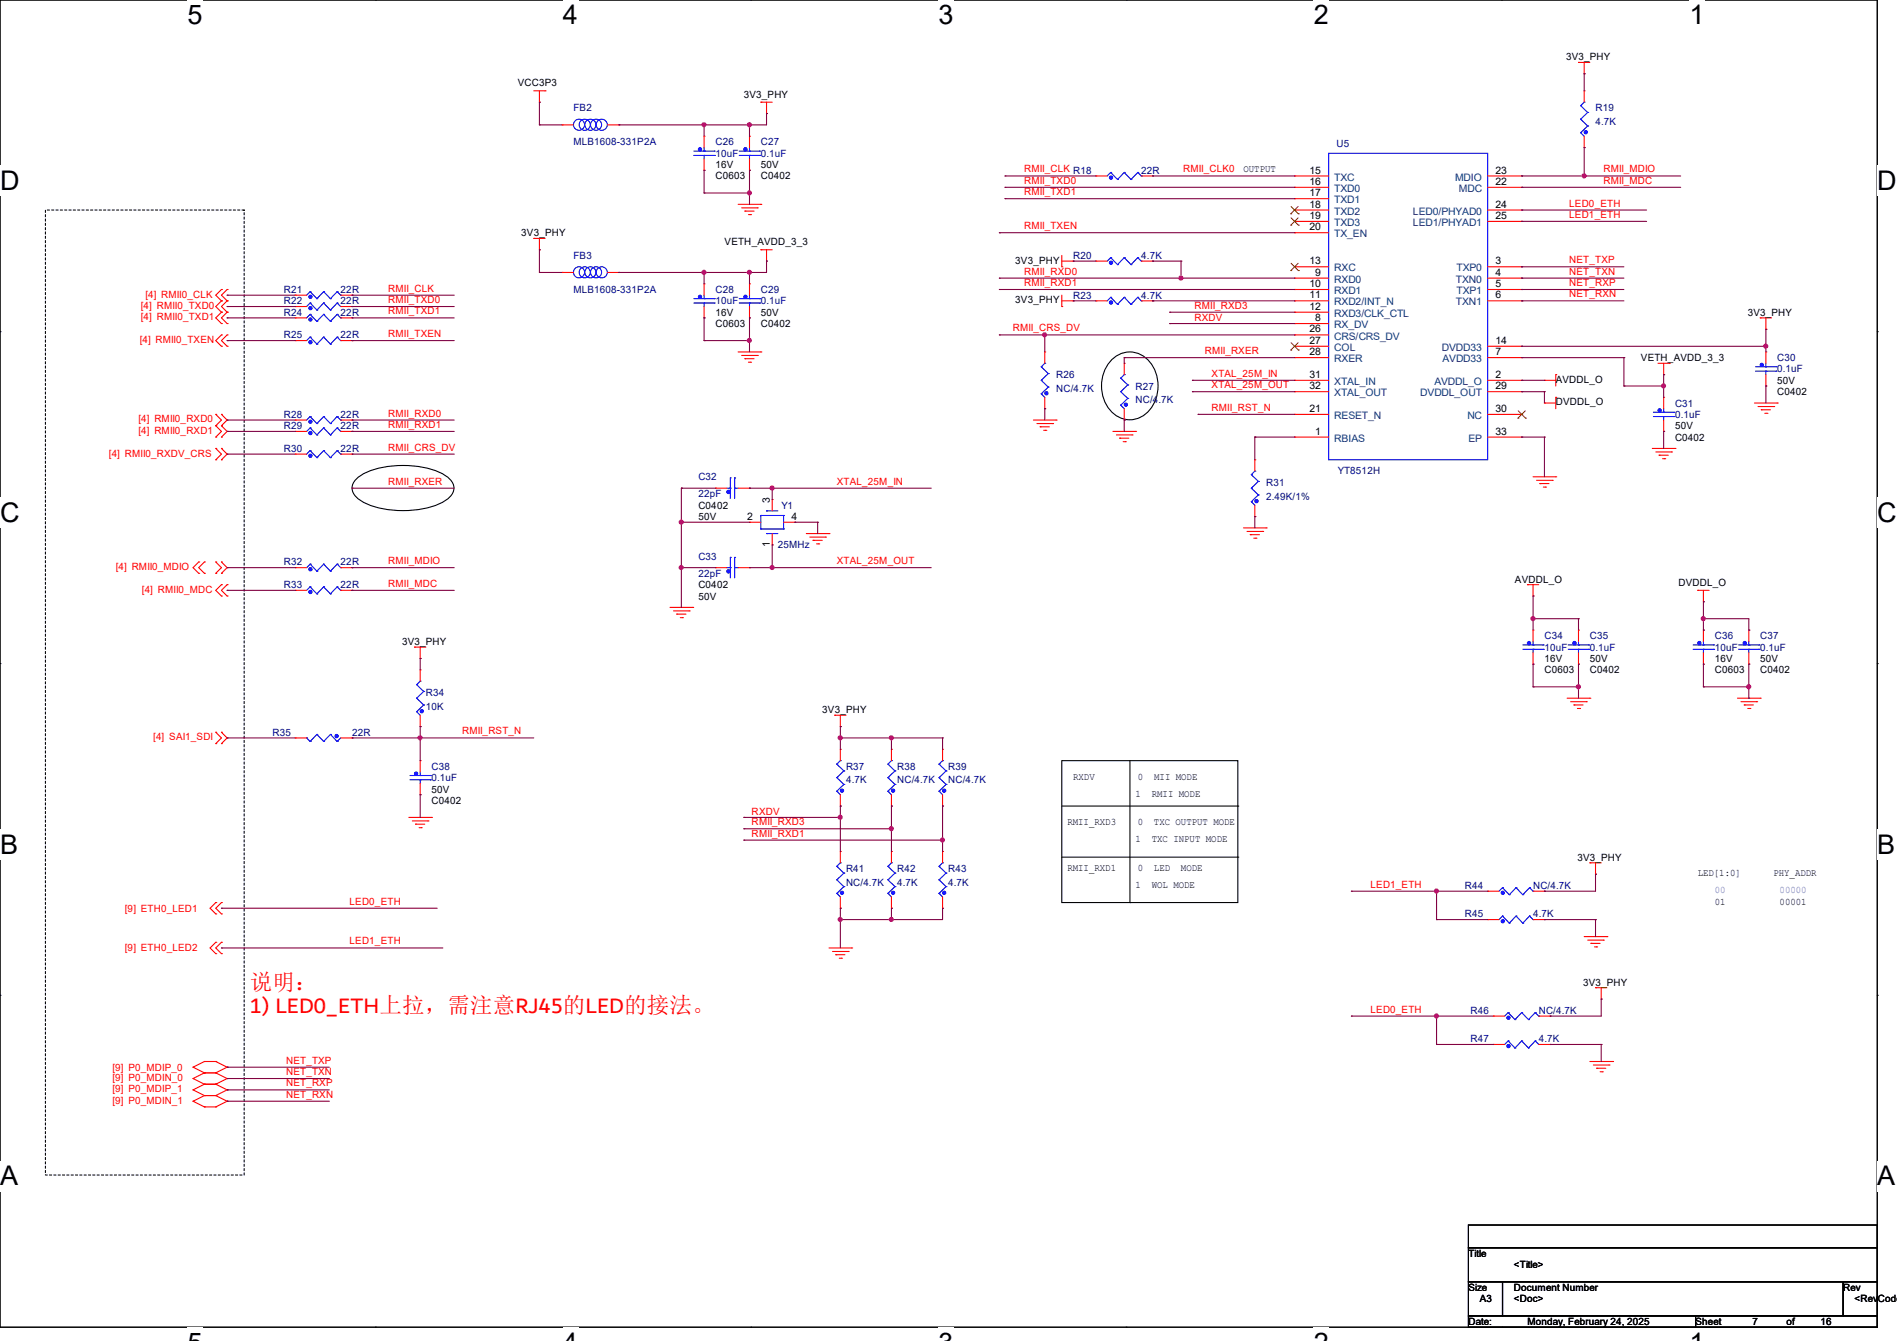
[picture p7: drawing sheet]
<svg xmlns="http://www.w3.org/2000/svg" width="297mm" height="210mm" viewBox="0 0 297 210" stroke-linecap="round" stroke-linejoin="round" font-family="sans-serif">
<path d="M0 0h293.9v207.9h-293.9z" fill="none" stroke="#000" stroke-width=".17"/>
<g fill="#fff">
<path d="M29.4 0h2.3v4.7h-2.3z"/>
<path d="M29.4 207.9h2.3v2.1h-2.3z"/>
</g>
<path d="M58.8 0h.1M58.8 207.9h.1" fill="none" stroke="#000" stroke-width=".17"/>
<g fill="#fff">
<path d="M88.1 0h2.4v4.7h-2.4z"/>
<path d="M88.1 207.9h2.4v2.1h-2.4z"/>
</g>
<path d="M117.6 0h.1M117.6 207.9h.1" fill="none" stroke="#000" stroke-width=".17"/>
<g fill="#fff">
<path d="M146.9 0h2.4v4.7h-2.4z"/>
<path d="M146.9 207.9h2.4v2.1h-2.4z"/>
</g>
<path d="M176.3 0h.1M176.3 207.9h.1" fill="none" stroke="#000" stroke-width=".17"/>
<g fill="#fff">
<path d="M205.7 0h2.4v4.7h-2.4z"/>
<path d="M205.7 207.9h2.4v2.1h-2.4z"/>
</g>
<path d="M235.1 0h.1M235.1 207.9h.1" fill="none" stroke="#000" stroke-width=".17"/>
<g fill="#fff">
<path d="M264.5 0h2.4v4.7h-2.4z"/>
<path d="M264.5 207.9h2.4v2.1h-2.4z"/>
<path d="M0 26h3v4.7h-3z"/>
<path d="M293.9 26h3.1v4.7h-3.1z"/>
<path d="M0 77.9h3v4.7h-3z"/>
<path d="M293.9 77.9h3.1v4.7h-3.1z"/>
</g>
<path d="M0 51.9h.1M293.9 51.9h.1" fill="none" stroke="#000" stroke-width=".17"/>
<g fill="#fff">
<path d="M0 129.9h2.8v4.7h-2.8z"/>
<path d="M293.9 129.9h2.9v4.7h-2.9z"/>
</g>
<path d="M0 103.9h.1M293.9 103.9h.1" fill="none" stroke="#000" stroke-width=".17"/>
<g fill="#fff">
<path d="M0 181.8h2.8v4.8h-2.8z"/>
<path d="M293.8 181.8h3v4.8h-3z"/>
</g>
<g fill="none" stroke="#000" stroke-width=".17">
<path d="M174 56.4a4 4 0 0 1 6.7 1.4 5.8 5.8 0 0 1-2.3 7.6 4.1 4.1 0 0 1-5.3-2.3 6.1 6.1 0 0 1 .9-6.7zM56 74.8a12.6 12.6 0 0 1 8.4-1.9 10.5 10.5 0 0 1 5.8 1.9 1.93 1.93 0 0 1 0 3.3 12.6 12.6 0 0 1-8.4 1.8 10.5 10.5 0 0 1-5.8-1.8 1.93 1.93 0 0 1 0-3.3zM166.2 119.1h27.6v22.3h-27.6zM176.9 119.1v22.3M166.2 126.2h27.6M166.2 134.2h27.6M193.8 126.2h.1M193.8 134.2h.1M0 155.9h.1M176.9 141.4h.1M293.9 155.9h.1M229.9 191.9h64v3.5h-64z"/>
<path d="M229.9 195.4h64v5.3h-64zM229.9 200.7h5.3v5.4h-5.3zM229.9 206.1h35.6v1.8h-35.6zM235.2 200.7h53.4v5.4h-53.4zM265.5 206.1h28.4v1.8h-28.4zM288.6 200.7h5.3v5.4h-5.3z"/>
</g>
<path d="M7.1 32.9h31.1v151.1h-31.1z" fill="none" stroke="#000" stroke-width=".17" stroke-dasharray=".3 .3"/>
<g fill="none" stroke="#f00" stroke-width=".17">
<path d="M83.6 14.2h1.7M84.5 16h.1M84.5 14.2v1.8M85.3 14.2h.1M88 19.6h.1M88 19.6h1.8M95.1 19.6h1.8M96.9 19.6h.1M119.1 16h.1M119.1 16h1.8M120 17.8h.1M120 16v1.8"/>
<path d="M247.1 9.8h.1M247.1 9.8h1.8M248 11.6h.1M248 14.2h.1M248 9.8v1.8M248 14.2v1.8M83.6 37.3h.1M83.6 37.3h1.7M84.5 39.1h.1M84.5 37.3v1.8M110.2 21.3h.1M110.2 26.7h.1"/>
<path d="M110.2 21.3v1.8M110.2 24.9v1.8M115.6 32h3.5M116.1 32.6h2.5M116.6 33.1h.1M116.6 33.1h1.5M117.2 33.6h.3M117.3 21.3h.1M117.3 26.7h.1M117.3 21.3v1.8M117.3 24.9v1.8M117.5 33.6h.1"/>
<path d="M118.6 32.6h.1M119.1 39.1h.1M119.1 32h.1M119.1 39.1h1.8M120 39.1v1.8M171.6 27.6h.1M171.6 27.6h1.8M178.7 27.6h1.8M180.5 27.6h.1M202.7 27.6h.1M202.7 29.3h.1M202.7 31.1h.1"/>
<path d="M202.7 32.9h.1M202.7 34.7h.1M202.7 36.4h.1M202.7 27.6h5.3M202.7 29.3h5.3M202.7 31.1h5.3M202.7 32.9h5.3M202.7 34.7h5.3M202.7 36.4h5.3M232.9 27.6h5.4M232.9 29.3h5.4M232.9 32.9h5.4"/>
<path d="M232.9 34.7h5.4M238.3 27.6h.1M238.3 29.3h.1M238.3 32.9h.1M238.3 34.7h.1M248 23.1h.1M248 21.3v1.8M34.7 45.3h.1M34.7 47.1h.1M34.7 48.9h.1M34.7 50.7h.1M34.7 52.5h.1"/>
<path d="M34.7 54.2h.1M34.7 45.3l-.9 .9 .9 .9M34.7 47.1l-.9 .9 .9 .9M34.7 48.9l-.9 .9 .9 .9M34.7 52.5l-.9 .8 .9 .9M35.6 45.3h.1M35.6 47.1h.1M35.6 48.9h.1M35.6 50.7h.1M35.6 52.5h.1M35.6 54.2h.1M35.6 45.3l-.9 .9 .9 .9"/>
<path d="M35.6 47.1l-.9 .9 .9 .9M35.6 48.9l-.9 .9 .9 .9M35.6 52.5l-.9 .8 .9 .9M46.2 53.3h.1M46.2 46.2h.1M46.2 48h.1M46.2 49.8h.1M46.2 49.8h1.8M46.2 53.3h1.8M46.2 46.2h1.8M46.2 48h1.8M53.3 49.8h1.8"/>
<path d="M53.3 53.3h1.8M53.3 46.2h1.8M53.3 48h1.8M55.1 53.3h.1M55.1 46.2h.1M55.1 48h.1M55.1 49.8h.1M88 42.7h.1M88 42.7h1.8M95.1 42.7h1.8M96.9 42.7h.1M110.2 44.4h.1"/>
<path d="M110.2 49.8h.1M110.2 44.4v1.8M110.2 48v1.8M115.6 55.1h3.5M116.1 55.7h2.5M116.6 56.2h.1M116.6 56.2h1.5M117.2 56.7h.3M117.3 44.4h.1M117.3 49.8h.1M117.3 44.4v1.8M117.3 48v1.8"/>
<path d="M117.5 56.7h.1M118.6 55.7h.1M119.1 55.1h.1M120 40.9h.1M163.6 55.1h.1M163.6 55.1v1.8M166.2 41.8h.1M166.2 48h.1M166.2 40.9h1.8M166.2 40v1.8M166.2 46.2v1.8M166.2 47.1h1.8"/>
<path d="M168 40.9h.1M168 47.1h.1M171.6 47.1h.1M171.6 40.9h.1M171.6 40.9h1.8M171.6 47.1h1.8M176 56.9h.1M176 56.9v1.8M178.7 40.9h1.8M178.7 47.1h1.8M180.5 47.1h.1M180.5 40.9h.1"/>
<path d="M202.7 41.8h.1M202.7 43.6h.1M202.7 45.3h.1M202.7 47.1h.1M202.7 48.9h.1M202.7 50.7h.1M202.7 52.5h.1M202.7 54.2h.1M202.7 56h.1M202.7 59.6h.1M202.7 59.6h5.3M202.7 47.1h5.3"/>
<path d="M202.7 41.8h5.3M202.7 43.6h5.3M202.7 45.3h5.3M202.7 48.9h5.3M202.7 50.7h5.3M202.7 52.5h5.3M202.7 54.2h5.3M202.7 56h5.3M232.9 59.6h5.4M232.9 47.1h5.4M232.9 41.8h5.4M232.9 43.6h5.4"/>
<path d="M232.9 45.3h5.4M232.9 54.2h5.4M232.9 56h5.4M238.3 41.8h.1M238.3 43.6h.1M238.3 45.3h.1M238.3 47.1h.1M238.3 54.2h.1M238.3 56h.1M238.3 59.6h.1M241.8 59.6h.1M241.8 59.6h1.8"/>
<path d="M243.6 58.7h.1M243.6 58.7v1.8M259.6 56.9h1.8M260.5 58.7h.1M260.5 56.9v1.8M261.4 56.9h.1M275.6 49.8h.1M275.6 49.8h1.8M276.5 51.6h.1M276.5 55.1h.1M276.5 49.8v1.8M276.5 55.1v1.8"/>
<path d="M276.5 58.7v1.8M33.8 64.9h.1M33.8 66.7h.1M33.8 68.5h.1M33.8 70.2h.1M33.8 72h.1M33.8 64.9l.9 .9-.9 .9M33.8 66.7l.9 .9-.9 .9M33.8 70.2l.9 .9-.9 .9M34.7 66.7h.1M34.7 64.9h.1M34.7 68.5h.1"/>
<path d="M34.7 72h.1M34.7 70.2h.1M34.7 64.9l.9 .9-.9 .9M34.7 66.7l.9 .9-.9 .9M34.7 70.2l.9 .9-.9 .9M46.2 65.8h.1M46.2 67.6h.1M46.2 71.1h.1M46.2 65.8h1.8M46.2 67.6h1.8M46.2 71.1h1.8M53.3 65.8h1.8"/>
<path d="M53.3 67.6h1.8M53.3 71.1h1.8M55.1 65.8h.1M55.1 67.6h.1M55.1 71.1h.1M112 76.5h.1M112 76.5h1.8M115.6 76.5h1.7M117.3 76.5h.1M120.9 78.2h.1M120.9 78.2v1.8M161.8 65.8h3.6"/>
<path d="M162.3 66.3h2.5M162.9 66.8h.1M162.9 66.8h1.4M163.4 67.4h.3M163.6 64h.1M163.6 62.2v1.8M163.7 67.4h.1M164.8 66.3h.1M165.4 65.8h.1M174.2 67.6h3.6M174.8 68.1h2.4M175.3 68.6h.1"/>
<path d="M175.3 68.6h1.4M175.9 69.2h.3M176 65.8h.1M176 64v1.8M176.2 69.2h.1M177.2 68.1h.1M177.8 67.6h.1M196.5 72h.1M196.5 72v1.8M196.5 79.1v1.8M202.7 61.3h.1M202.7 64.9h.1"/>
<path d="M202.7 68.5h.1M202.7 61.3h5.3M202.7 64.9h5.3M202.7 68.5h5.3M232.9 61.3h5.4M232.9 64.9h5.4M232.9 68.5h5.4M238.3 61.3h.1M238.3 64.9h.1M238.3 68.5h.1M240 74.7h3.6M240.6 75.2h2.4"/>
<path d="M241.1 75.7h.1M241.1 75.7h1.4M241.6 76.3h.4M241.8 63.1h.1M241.8 63.1h1.8M242 76.3h.1M243 75.2h.1M243.6 74.7h.1M243.6 62.2h.1M243.6 62.2v1.8M258.7 70.2h3.6M259.2 70.8h2.5"/>
<path d="M259.8 71.3h.1M259.8 71.3h1.4M260.3 71.8h.3M260.5 62.2h.1M260.5 67.6h.1M260.5 62.2v1.8M260.5 65.8v1.8M260.6 71.8h.1M261.7 70.8h.1M262.3 70.2h.1M274.7 63.1h3.6M275.3 63.7h2.4"/>
<path d="M275.8 64.2h.1M275.8 64.2h1.4M276.3 64.7h.3M276.5 60.5h.1M276.6 64.7h.1M277.7 63.7h.1M278.3 63.1h.1M31.1 88h.1M31.1 89.8h.1M31.1 88l-.9 .9 .9 .9M32 88h.1M32 89.8h.1"/>
<path d="M32 88l-.9 .9 .9 .9M33.8 88h.1M33.8 89.8h.1M33.8 88l.9 .9-.9 .9M34.7 91.6h.1M34.7 93.3h.1M34.7 89.8h.1M34.7 88h.1M34.7 91.6l-.9 .9 .9 .8M34.7 88l.9 .9-.9 .9M35.6 91.6h.1M35.6 93.3h.1"/>
<path d="M35.6 91.6l-.9 .9 .9 .8M46.2 88.9h.1M46.2 92.5h.1M46.2 92.5h1.8M46.2 88.9h1.8M53.3 92.5h1.8M53.3 88.9h1.8M55.1 88.9h.1M55.1 92.5h.1M104.9 95.1h3.6M105.5 95.7h2.4M106 96.2h.1"/>
<path d="M106 96.2h1.4M106.5 96.7h.3M106.8 96.7h.1M107.9 95.7h.1M108.5 95.1h.1M112 88.9h.1M112 88.9h1.8M115.6 88.9h1.7M117.3 81.8h.1M117.3 88.9h.1M117.3 81.8h1.8M120.9 85.3h.1"/>
<path d="M120.9 83.6v1.7M122.7 81.8h1.8M124.5 81.8h.1M126.2 83.6h3.6M126.8 84.1h2.4M127.3 84.6h.1M127.3 84.6h1.4M127.8 85.2h.4M128.2 85.2h.1M129.2 84.1h.1M129.8 83.6h.1M194.7 82.7h3.5"/>
<path d="M195.2 83.2h2.5M195.7 83.7h.1M195.7 83.7h1.5M196.3 84.3h.3M196.5 80.9h.1M196.6 84.3h.1M197.7 83.2h.1M198.2 82.7h.1M239.1 91.6h.1M239.1 91.6h1.8M240 93.3h.1M240 98.7h.1"/>
<path d="M240 91.6v1.7M240 98.7v1.8M247.1 98.7h.1M247.1 98.7v1.8M265.8 92.5h.1M265.8 92.5h1.8M266.7 94.2h.1M266.7 98.7h.1M266.7 92.5v1.7M266.7 98.7v1.8M273.8 98.7h.1M273.8 98.7v1.8"/>
<path d="M33.8 114.7h.1M33.8 116.5h.1M33.8 114.7l.9 .9-.9 .9M34.7 116.5h.1M34.7 114.7h.1M34.7 114.7l.9 .9-.9 .9M46.2 115.6h.1M46.2 115.6h1.8M53.3 115.6h1.8M55.1 115.6h.1M64.9 101.3h.1M64.9 101.3h1.8"/>
<path d="M65.8 103.1h.1M65.8 119.1h.1M65.8 113.8h.1M65.8 104.9h.1M65.8 101.3v1.8M65.8 104.9v1.8M65.8 112v1.8M65.8 119.1v1.8M130.7 112h.1M130.7 112h1.8M131.6 113.8h.1M131.6 117.3h.1"/>
<path d="M131.6 112v1.8M131.6 117.3v1.8M139.6 117.3h.1M139.6 117.3v1.8M147.6 117.3h.1M147.6 117.3v1.8M240 104h.1M240 102.2v1.8M245.4 109.3h3.5M245.9 109.9h2.5M246.4 110.4h.1M246.4 110.4h1.5"/>
<path d="M247 111h.3M247.1 104h.1M247.1 102.2v1.8M247.3 111h.1M248.4 109.9h.1M248.9 109.3h.1M266.7 104h.1M266.7 102.2v1.8M272 109.3h3.6M272.6 109.9h2.4M273.1 110.4h.1M273.1 110.4h1.4"/>
<path d="M273.6 111h.4M273.8 104h.1M273.8 102.2v1.8M274 111h.1M275 109.9h.1M275.6 109.3h.1M64 128h3.6M64.6 128.6h2.4M65.1 129.1h.1M65.1 129.1h1.4M65.6 129.6h.4M65.8 124.5h.1"/>
<path d="M65.8 122.7v1.8M66 129.6h.1M67 128.6h.1M67.6 128h.1M131.6 126.2h.1M131.6 133.3h.1M131.6 124.5v1.7M131.6 133.3v1.8M139.6 126.2h.1M139.6 133.3h.1M139.6 124.5v1.7M139.6 133.3v1.8"/>
<path d="M147.6 133.3h.1M147.6 126.2h.1M147.6 124.5v1.7M147.6 133.3v1.8M232.9 139.6h.1M232.9 139.6h1.8M240 139.6h1.8M241.8 139.6h.1M248.9 135.1h.1M248.9 135.1h1.8M249.8 136.9h.1M249.8 135.1v1.8"/>
<path d="M33.8 143.1h.1M33.8 141.4h.1M33.8 149.4h.1M33.8 147.6h.1M33.8 141.4l-.9 .8 .9 .9M33.8 147.6l-.9 .9 .9 .9M34.7 143.1h.1M34.7 141.4h.1M34.7 149.4h.1M34.7 147.6h.1M34.7 141.4l-.9 .8 .9 .9M34.7 147.6l-.9 .9 .9 .9"/>
<path d="M129.8 148.5h3.5M130.3 149h2.5M130.9 149.5h.1M130.9 149.5h1.4M131.4 150.1h.3M131.6 142.2h.1M131.6 140.5v1.7M131.7 150.1h.1M132.8 149h.1M133.3 148.5h.1M139.6 142.2h.1M139.6 140.5v1.7"/>
<path d="M147.6 142.2h.1M147.6 140.5v1.7M232.9 144h.1M232.9 144h1.8M233.8 159.1h.1M233.8 159.1h1.8M240 144h1.8M240.9 159.1h1.8M241.8 144h.1M242.7 159.1h.1M248 146.7h3.6M248.6 147.2h2.4"/>
<path d="M249.1 147.7h.1M249.1 147.7h1.4M249.6 148.3h.4M249.8 154.7h.1M249.8 154.7h1.8M250 148.3h.1M250.7 156.5h.1M250.7 154.7v1.8M251 147.2h.1M251.6 146.7h.1M30.2 168.9h.1M30.2 167.1h.1"/>
<path d="M30.2 172.5h.1M30.2 170.7h.1M30.2 168.9l1.8 .9M30.2 167.1l1.8 .9M30.2 172.5l1.8 .9M30.2 170.7l1.8 .9M32 168h.1M32 169.8h.1M32 166.2h.1M32 171.6h.1M32 173.4h.1M32 168l-1.8 .9"/>
<path d="M32 168h1.8M32 169.8h1.8M32 166.2l-1.8 .9M32 166.2h1.8M32 171.6l-1.8 .9M32 171.6h1.8M32 173.4h1.8M32 169.8l-1.8 .9M33.8 168h.1M33.8 169.8h.1M33.8 166.2h.1M33.8 171.6h.1"/>
<path d="M33.8 173.4h.1M33.8 168l1.8 .9M33.8 166.2l1.8 .9M33.8 171.6l1.8 .9M33.8 169.8l1.8 .9M35.6 168.9h.1M35.6 167.1h.1M35.6 172.5h.1M35.6 170.7h.1M35.6 168.9l-1.8 .9M35.6 167.1l-1.8 .9M35.6 172.5l-1.8 .9"/>
<path d="M35.6 170.7l-1.8 .9M233.8 163.6h.1M233.8 163.6h1.8M240.9 163.6h1.8M242.7 163.6h.1M248.9 166.2h3.6M249.5 166.8h2.4M250 167.3h.1M250 167.3h1.4M250.5 167.9h.4M250.9 167.9h.1M251.9 166.8h.1"/>
<path d="M252.5 166.2h.1"/>
</g>
<g fill="none" stroke="#00f" stroke-width=".17">
<path d="M247.5 18.7h.1M247.5 16.6h.1M247.5 18.7l1.1 1M247.5 16.6l1.1 1M248 16h.1M248 16l-.5 .6M248.6 19.7h.1M248.6 17.6h.1M248.6 19.7l-1.1 1.1M248.6 17.6l-1.1 1.1M108.6 24.3h3.2M108.6 23.7h3.2"/>
<path d="M110.2 24.3h.1M110.2 23.7h.1M110.2 23.1v.6M110.2 24.3v.6M111.8 24.3h.1M111.8 23.7h.1M115.7 24.3h3.3M115.7 23.7h3.3M117.3 24.3h.1M117.3 23.7h.1M117.3 23.1v.6M117.3 24.3v.6"/>
<path d="M119 24.3h.1M119 23.7h.1M173.9 27h.1M173.9 27l-.5 .6M173.9 27l1.1 1.1M175 28.1h.1M176 27h.1M176 27l-1 1.1M176 27l1.1 1.1M177.1 28.1h.1M178.1 27h.1M178.1 27l-1 1.1"/>
<path d="M178.1 27l.6 .6M178.7 27.6h.1M208 24h24.9v48h-24.9zM247.5 20.8h.1M247.5 20.8l.5 .5M48.6 52.8h.1M48.6 45.7h.1M48.6 47.5h.1M48.6 49.2h.1M48.6 52.8l-.6 .5M48.6 52.8l1 1.1M48.6 45.7l-.6 .5"/>
<path d="M48.6 45.7l1 1.1M48.6 47.5l-.6 .5M48.6 47.5l1 1.1M48.6 49.2l-.6 .6M48.6 49.2l1 1.1M49.6 53.9h.1M49.6 46.8h.1M49.6 48.6h.1M49.6 50.3h.1M50.7 52.8h.1M50.7 45.7h.1M50.7 47.5h.1"/>
<path d="M50.7 49.2h.1M50.7 52.8l-1.1 1.1M50.7 52.8l1 1.1M50.7 45.7l-1.1 1.1M50.7 45.7l1 1.1M50.7 47.5l-1.1 1.1M50.7 47.5l1 1.1M50.7 49.2l-1.1 1.1M50.7 49.2l1 1.1M51.7 53.9h.1M51.7 46.8h.1M51.7 48.6h.1"/>
<path d="M51.7 50.3h.1M52.8 52.8h.1M52.8 45.7h.1M52.8 47.5h.1M52.8 49.2h.1M52.8 52.8l-1.1 1.1M52.8 52.8l.5 .5M52.8 45.7l-1.1 1.1M52.8 45.7l.5 .5M52.8 47.5l-1.1 1.1M52.8 47.5l.5 .5M52.8 49.2l-1.1 1.1"/>
<path d="M52.8 49.2l.5 .6M53.3 53.3h.1M53.3 46.2h.1M53.3 48h.1M53.3 49.8h.1M108.6 47.5h3.2M108.6 46.8h3.2M110.2 47.5h.1M110.2 46.8h.1M110.2 46.2v.6M110.2 47.5v.5M111.8 47.5h.1"/>
<path d="M111.8 46.8h.1M115.7 47.5h3.3M115.7 46.8h3.3M117.3 47.5h.1M117.3 46.8h.1M117.3 46.2v.6M117.3 47.5v.5M119 47.5h.1M119 46.8h.1M163 59.6h.1M163 57.4h.1M163 59.6l1.1 1"/>
<path d="M163 57.4l1.1 1.1M163.6 56.9h.1M163.6 56.9l-.6 .5M164.1 58.5h.1M164.1 58.5l-1.1 1.1M173.9 46.6h.1M173.9 40.3h.1M173.9 46.6l-.5 .5M173.9 46.6l1.1 1.1M173.9 40.3l-.5 .6M173.9 40.3l1.1 1.1M175 47.7h.1"/>
<path d="M175 41.4h.1M175.5 59.2h.1M175.5 59.2l1.1 1.1M176 46.6h.1M176 40.3h.1M176 58.7h.1M176 46.6l-1 1.1M176 46.6l1.1 1.1M176 40.3l-1 1.1M176 40.3l1.1 1.1M176 58.7l-.5 .5M177.1 47.7h.1"/>
<path d="M177.1 41.4h.1M178.1 46.6h.1M178.1 40.3h.1M178.1 46.6l-1 1.1M178.1 46.6l.6 .5M178.1 40.3l-1 1.1M178.1 40.3l.6 .6M178.7 47.1h.1M178.7 40.9h.1M274.9 58.1h3.2M274.9 57.4h3.2M276.5 58.1h.1"/>
<path d="M276.5 57.4h.1M276.5 56.9v.5M276.5 58.1v.6M278.1 58.1h.1M278.1 57.4h.1M48.6 65.2h.1M48.6 67h.1M48.6 70.6h.1M48.6 65.2l-.6 .6M48.6 65.2l1 1.1M48.6 67l-.6 .6M48.6 67l1 1.1"/>
<path d="M48.6 70.6l-.6 .5M48.6 70.6l1 1.1M49.6 66.3h.1M49.6 68.1h.1M49.6 71.7h.1M50.7 65.2h.1M50.7 67h.1M50.7 70.6h.1M50.7 65.2l-1.1 1.1M50.7 65.2l1 1.1M50.7 67l-1.1 1.1M50.7 67l1 1.1"/>
<path d="M50.7 70.6l-1.1 1.1M50.7 70.6l1 1.1M51.7 66.3h.1M51.7 68.1h.1M51.7 71.7h.1M52.8 65.2h.1M52.8 67h.1M52.8 70.6h.1M52.8 65.2l-1.1 1.1M52.8 65.2l.5 .6M52.8 67l-1.1 1.1M52.8 67l.5 .6"/>
<path d="M52.8 70.6l-1.1 1.1M52.8 70.6l.5 .5M53.3 65.8h.1M53.3 67.6h.1M53.3 71.1h.1M113.8 76.5h.5M114.3 74.8h.1M114.3 76.5h.1M114.3 74.8v3.3M115 74.8h.1M115 76.5h.1M115 74.8v3.3"/>
<path d="M115 76.5h.6M163 61.7h.1M163 61.7l.6 .5M164.1 60.6h.1M164.1 60.6l-1.1 1.1M175.5 63.5h.1M175.5 61.3h.1M175.5 63.5l.5 .5M175.5 61.3l1.1 1.1M176.6 62.4h.1M176.6 60.3h.1M176.6 62.4l-1.1 1.1"/>
<path d="M176.6 60.3l-1.1 1M195.9 78.6h.1M195.9 76.5h.1M195.9 74.3h.1M195.9 78.6l.6 .5M195.9 76.5l1.1 1M195.9 74.3l1.1 1.1M196.5 73.8h.1M196.5 73.8l-.6 .5M197 77.5h.1M197 75.4h.1M197 77.5l-1.1 1.1"/>
<path d="M197 75.4l-1.1 1.1M258.9 65.2h3.2M258.9 64.6h3.2M260.5 65.2h.1M260.5 64.6h.1M260.5 64v.6M260.5 65.2v.6M262.1 65.2h.1M262.1 64.6h.1M48.6 88.3h.1M48.6 91.9h.1M48.6 88.3l-.6 .6"/>
<path d="M48.6 88.3l1 1.2M48.6 91.9l-.6 .6M48.6 91.9l1 1.1M49.6 89.5h.1M49.6 93h.1M50.7 88.3h.1M50.7 91.9h.1M50.7 88.3l-1.1 1.2M50.7 88.3l1 1.2M50.7 91.9l-1.1 1.1M50.7 91.9l1 1.1M51.7 89.5h.1"/>
<path d="M51.7 93h.1M52.8 88.3h.1M52.8 91.9h.1M52.8 88.3l-1.1 1.2M52.8 88.3l.5 .6M52.8 91.9l-1.1 1.1M52.8 91.9l.5 .6M53.3 88.9h.1M53.3 92.5h.1M113.8 88.9h.5M114.3 87.3h.1M114.3 88.9h.1"/>
<path d="M114.3 87.3v3.2M115 87.3h.1M115 88.9h.1M115 87.3v3.2M115 88.9h.6M119.1 82.8h.1M119.1 80.7h.1M119.1 80.7h3.6M119.1 82.8h3.6M119.1 80.7v2.1M120 80h.1M120 83.6h.1"/>
<path d="M120 80h1.8M120 83.6h1.8M122.7 80.7h.1M122.7 82.8h.1M122.7 80.7v2.1M48 115.6h.1M48 115.6l.6 .5M48.6 116.1h.1M49.6 115h.1M49.6 115l1.1 1.1M49.6 115l-1 1.1M50.7 116.1h.1"/>
<path d="M51.7 115h.1M51.7 115l1.1 1.1M51.7 115l-1 1.1M52.8 116.1h.1M53.3 115.6l-.5 .5M65.2 111.5h.1M65.2 109.3h.1M65.2 107.2h.1M65.2 111.5l.6 .5M65.2 109.3l1.1 1.1M65.2 107.2l1.1 1.1M65.8 106.7h.1"/>
<path d="M65.8 106.7l-.6 .5M66.3 110.4h.1M66.3 108.3h.1M66.3 110.4l-1.1 1.1M66.3 108.3l-1.1 1M131 119.7h.1M131 119.7l1.1 1M131.6 119.1h.1M131.6 119.1l-.6 .6M139 119.7h.1M139 119.7l1.1 1M139.6 119.1h.1"/>
<path d="M139.6 119.1l-.6 .6M147 119.7h.1M147 119.7l1.1 1M147.6 119.1h.1M147.6 119.1l-.6 .6M238.4 101.7h3.2M238.4 101h3.2M240 101.7h.1M240 101h.1M240 100.5v.5M240 101.7v.5M241.6 101.7h.1"/>
<path d="M241.6 101h.1M245.5 101.7h3.3M245.5 101h3.3M247.1 101.7h.1M247.1 101h.1M247.1 100.5v.5M247.1 101.7v.5M248.8 101.7h.1M248.8 101h.1M265.1 101.7h3.2M265.1 101h3.2M266.7 101.7h.1"/>
<path d="M266.7 101h.1M266.7 100.5v.5M266.7 101.7v.5M268.3 101.7h.1M268.3 101h.1M272.2 101.7h3.2M272.2 101h3.2M273.8 101.7h.1M273.8 101h.1M273.8 100.5v.5M273.8 101.7v.5M275.4 101.7h.1"/>
<path d="M275.4 101h.1M64.2 122.1h3.2M64.2 121.5h3.2M65.8 122.1h.1M65.8 121.5h.1M65.8 120.9v.6M65.8 122.1v.6M67.4 122.1h.1M67.4 121.5h.1M131 123.9h.1M131 121.8h.1M131 139.9h.1"/>
<path d="M131 137.8h.1M131 135.7h.1M131 123.9l.6 .6M131 121.8l1.1 1.1M131 139.9l.6 .6M131 137.8l1.1 1.1M131 135.7l1.1 1M131.6 135.1h.1M131.6 135.1l-.6 .6M132.1 122.9h.1M132.1 120.7h.1M132.1 138.9h.1"/>
<path d="M132.1 136.7h.1M132.1 122.9l-1.1 1M132.1 120.7l-1.1 1.1M132.1 138.9l-1.1 1M132.1 136.7l-1.1 1.1M139 123.9h.1M139 121.8h.1M139 139.9h.1M139 137.8h.1M139 135.7h.1M139 123.9l.6 .6M139 121.8l1.1 1.1"/>
<path d="M139 139.9l.6 .6M139 137.8l1.1 1.1M139 135.7l1.1 1M139.6 135.1h.1M139.6 135.1l-.6 .6M140.1 122.9h.1M140.1 120.7h.1M140.1 138.9h.1M140.1 136.7h.1M140.1 122.9l-1.1 1M140.1 120.7l-1.1 1.1M140.1 138.9l-1.1 1"/>
<path d="M140.1 136.7l-1.1 1.1M147 139.9h.1M147 137.8h.1M147 135.7h.1M147 123.9h.1M147 121.8h.1M147 139.9l.6 .6M147 137.8l1.1 1.1M147 135.7l1.1 1M147 123.9l.6 .6M147 121.8l1.1 1.1M147.6 135.1h.1"/>
<path d="M147.6 135.1l-.6 .6M148.1 138.9h.1M148.1 136.7h.1M148.1 122.9h.1M148.1 120.7h.1M148.1 138.9l-1.1 1M148.1 136.7l-1.1 1.1M148.1 122.9l-1.1 1M148.1 120.7l-1.1 1.1M235.2 139h.1M235.2 139l-.5 .6M235.2 139l1.1 1.1"/>
<path d="M237.4 139h.1M237.4 139l-1.1 1.1M237.4 139l1 1.1M239.5 139h.1M239.5 139l-1.1 1.1M239.5 139l.5 .6M240 139.6h.1M235.2 143.5h.1M235.2 143.5l-.5 .5M235.2 143.5l1.1 1.1M236.1 158.6h.1M236.1 158.6l-.5 .5"/>
<path d="M236.1 158.6l1.1 1.1M236.3 144.6h.1M236.3 140.1h.1M237.2 159.7h.1M237.4 143.5h.1M237.4 143.5l-1.1 1.1M237.4 143.5l1 1.1M238.3 158.6h.1M238.3 158.6l-1.1 1.1M238.3 158.6l1 1.1M238.4 144.6h.1M238.4 140.1h.1"/>
<path d="M239.3 159.7h.1M239.5 143.5h.1M239.5 143.5l-1.1 1.1M239.5 143.5l.5 .5M240 144h.1M240.4 158.6h.1M240.4 158.6l-1.1 1.1M240.4 158.6l.5 .5M240.9 159.1h.1M236.1 163h.1M236.1 163l-.5 .6M236.1 163l1.1 1.1"/>
<path d="M237.2 164.1h.1M238.3 163h.1M238.3 163l-1.1 1.1M238.3 163l1 1.1M239.3 164.1h.1M240.4 163h.1M240.4 163l-1.1 1.1M240.4 163l.5 .6M240.9 163.6h.1"/>
<circle cx="90.7" cy="19.5" r=".87"/>
<circle cx="91.5" cy="19.5" r=".87"/>
<circle cx="92.4" cy="19.5" r=".87"/>
<circle cx="93.3" cy="19.5" r=".87"/>
<circle cx="94.2" cy="19.5" r=".87"/>
<circle cx="90.7" cy="42.7" r=".87"/>
<circle cx="91.5" cy="42.7" r=".87"/>
<circle cx="92.4" cy="42.7" r=".87"/>
<circle cx="93.3" cy="42.7" r=".87"/>
<circle cx="94.2" cy="42.7" r=".87"/>
</g>
<g fill="#00f" stroke="#00f" stroke-width=".17">
<circle cx="52.7" cy="115.3" r=".25"/>
<circle cx="273.2" cy="100.7" r=".25"/>
<circle cx="196.7" cy="78.5" r=".25"/>
<circle cx="131.8" cy="123.8" r=".25"/>
<circle cx="48.6" cy="53.6" r=".25"/>
<circle cx="248.3" cy="20.7" r=".25"/>
<circle cx="235.3" cy="144.3" r=".25"/>
<circle cx="266.1" cy="100.7" r=".25"/>
<circle cx="173.9" cy="47.4" r=".25"/>
<circle cx="48.6" cy="66" r=".25"/>
<circle cx="139.8" cy="123.8" r=".25"/>
<circle cx="173.9" cy="41.1" r=".25"/>
<circle cx="139.8" cy="139.8" r=".25"/>
<circle cx="116.7" cy="23.4" r=".25"/>
<circle cx="48.6" cy="67.8" r=".25"/>
<circle cx="173.9" cy="27.8" r=".25"/>
<circle cx="246.5" cy="100.7" r=".25"/>
<circle cx="147.8" cy="139.8" r=".25"/>
<circle cx="109.6" cy="23.4" r=".25"/>
<circle cx="114" cy="77" r=".25"/>
<circle cx="147.8" cy="123.8" r=".25"/>
<circle cx="239.4" cy="100.7" r=".25"/>
<circle cx="131.8" cy="139.8" r=".25"/>
<circle cx="114" cy="89.5" r=".25"/>
<circle cx="275.8" cy="57.2" r=".25"/>
<circle cx="235.3" cy="139.8" r=".25"/>
<circle cx="48.6" cy="89.2" r=".25"/>
<circle cx="116.7" cy="46.5" r=".25"/>
<circle cx="48.6" cy="46.5" r=".25"/>
<circle cx="236.2" cy="159.4" r=".25"/>
<circle cx="259.8" cy="64.3" r=".25"/>
<circle cx="176.3" cy="63.4" r=".25"/>
<circle cx="236.2" cy="163.8" r=".25"/>
<circle cx="65.2" cy="121.2" r=".25"/>
<circle cx="48.6" cy="48.3" r=".25"/>
<circle cx="109.6" cy="46.5" r=".25"/>
<circle cx="48.6" cy="92.7" r=".25"/>
<circle cx="48.6" cy="71.4" r=".25"/>
<circle cx="66" cy="111.4" r=".25"/>
<circle cx="163.8" cy="61.6" r=".25"/>
<circle cx="48.6" cy="50" r=".25"/>
</g>
<g fill="none" stroke="#804000" stroke-width=".16">
<path d="M202.1 33.5h.1M202.1 35.3h.1M202.1 32.3l1.2 1.2M202.1 34.1l1.2 1.2M203.2 32.3l-1.1 1.2M203.2 34.1l-1.1 1.2M203.3 33.5h.1M203.3 35.3h.1M202.1 42.4h.1M202.1 54.8h.1M202.1 41.2l1.2 1.2M202.1 53.7l1.2 1.1"/>
<path d="M203.2 41.2l-1.1 1.2M203.2 53.7l-1.1 1.1M203.3 42.4h.1M203.3 54.8h.1M237.7 65.5h.1M237.7 64.3l1.1 1.2M238.8 64.3l-1.1 1.2M238.8 65.5h.1"/>
</g>
<g fill="none" stroke="#800040" stroke-width=".17">
<path d="M84.5 16h.1M84.5 19.6h.1M84.5 19.6h3.5M84.5 16v3.6M96.9 19.6h.1M110.2 19.6h.1M110.2 19.6v1.7M117.3 19.6h.1M117.3 19.6v1.7M120 17.8h.1M120 17.8v1.8h-23.1M248 11.6h.1"/>
<path d="M248 11.6v2.6M84.5 39.1h.1M84.5 39.1v3.6M110.2 30.2h.1M110.2 26.7h.1M110.2 26.7v3.5M110.2 30.2h7.1M117.3 30.2h.1M117.3 26.7h.1M117.3 26.7v5.3M156.5 36.4h.1M156.5 36.4h46.2"/>
<path d="M157.4 27.6h.1M157.4 29.3h.1M157.4 31.1h.1M157.4 27.6h14.2M157.4 29.3h45.3M157.4 31.1h45.3M180.5 27.6h.1M180.5 27.6h22.2M238.3 32.9h.1M238.3 34.7h.1M238.3 29.3h.1M238.3 27.6h.1"/>
<path d="M238.3 27.6h24.8M238.3 32.9h19.5M238.3 34.7h19.5M238.3 29.3h24.8M248 23.1h.1M248 27.6h.1M248 23.1v4.5M35.6 46.2h.1M35.6 48h.1M35.6 49.8h.1M35.6 53.3h.1M35.6 46.2h10.6"/>
<path d="M35.6 48h10.6M35.6 49.8h10.6M35.6 53.3h10.6M55.1 46.2h.1M55.1 48h.1M55.1 53.3h.1M55.1 49.8h.1M55.1 46.2h16M55.1 48h16M55.1 49.8h16M55.1 53.3h16M84.5 42.7h.1"/>
<path d="M84.5 42.7h3.5M96.9 42.7h.1M110.2 42.7h.1M110.2 53.3h.1M110.2 49.8h.1M110.2 42.7v1.7M110.2 49.8v3.5M110.2 53.3h7.1M117.3 42.7h.1M117.3 53.3h.1M117.3 49.8h.1M117.3 42.7v1.7"/>
<path d="M117.3 49.8v5.3M120 40.9h.1M120 40.9v1.8h-23.1M156.5 43.6h.1M156.5 45.3h.1M156.5 52.5h.1M156.5 43.6h46.2M156.5 45.3h46.2M156.5 52.5h46.2M163.6 52.5h.1M163.6 52.5v2.6M168 40.9h.1"/>
<path d="M168 47.1h.1M168 40.9h3.6M168 47.1h3.6M176 56h.1M176 56h26.7M176 56v.9M180.5 40.9h.1M180.5 47.1h.1M180.5 40.9h4.4M180.5 47.1h22.2M183.1 48.9h.1M183.1 50.7h.1"/>
<path d="M183.1 48.9h19.6M183.1 50.7h19.6M184.9 40.9h.1M184.9 43.6h.1M184.9 40.9v2.7M186.7 59.6h.1M186.7 59.6h16M238.3 41.8h.1M238.3 43.6h.1M238.3 45.3h.1M238.3 47.1h.1M238.3 56h.1"/>
<path d="M238.3 54.2h.1M238.3 59.6h.1M238.3 43.6h16M238.3 41.8h16M238.3 45.3h16M238.3 47.1h16M238.3 59.6h3.5M238.3 56h16M238.3 54.2h38.2M254.3 56h.1M254.3 56v4.5M260.5 58.7h.1"/>
<path d="M260.5 58.7v3.5M276.5 51.6h.1M276.5 54.2h.1M276.5 51.6v3.5M35.6 65.8h.1M35.6 67.6h.1M35.6 71.1h.1M35.6 65.8h10.6M35.6 67.6h10.6M35.6 71.1h10.6M55.1 67.6h.1M55.1 65.8h.1"/>
<path d="M55.1 71.1h.1M55.1 76.5h.1M55.1 76.5h16M55.1 65.8h16M55.1 67.6h16M55.1 71.1h16M106.7 76.5h.1M106.7 76.5h5.3M106.7 76.5v18.6M117.3 76.5h.1M117.3 76.5h28.5M120.9 76.5h.1"/>
<path d="M120.9 76.5v1.7M163.6 64h.1M163.6 64v1.8M176 65.8h.1M176 65.8v1.8M186.7 61.3h.1M186.7 61.3h16M187.6 64.9h.1M187.6 64.9h15.1M196.5 68.5h.1M196.5 68.5v3.5M196.5 68.5h6.2"/>
<path d="M238.3 68.5h.1M238.3 61.3h.1M238.3 61.3h3.5M238.3 68.5h3.5M241.8 68.5h.1M241.8 61.3h.1M241.8 61.3v1.8M241.8 68.5v6.2M254.3 60.5h.1M254.3 60.5h6.2M260.5 60.5h.1M260.5 67.6h.1"/>
<path d="M260.5 67.6v2.6M276.5 60.5h.1M276.5 60.5v2.6M35.6 92.5h.1M35.6 88.9h.1M35.6 92.5h10.6M35.6 88.9h10.6M55.1 88.9h.1M55.1 92.5h.1M55.1 92.5h16M55.1 88.9h16M106.7 81.8h.1"/>
<path d="M106.7 88.9h.1M106.7 88.9h5.3M106.7 81.8h10.6M117.3 88.9h.1M117.3 88.9h28.5M120.9 85.3h.1M120.9 88.9h.1M120.9 85.3v3.6M124.5 81.8h.1M124.5 81.8h3.5M128 81.8h.1M128 81.8v1.8"/>
<path d="M196.5 80.9h.1M196.5 80.9v1.8M240 96.9h.1M240 93.3h.1M240 96.9h7.1M240 93.3v5.4M247.1 96.9h.1M247.1 96.9v1.8M266.7 94.2h.1M266.7 96.9h.1M266.7 98.7h.1M266.7 96.9h7.1v1.8"/>
<path d="M266.7 94.2v4.5M273.8 98.7h.1M35.6 115.6h.1M35.6 115.6h10.6M55.1 115.6h.1M55.1 115.6h28.5M65.8 113.8h.1M65.8 103.1h.1M65.8 115.6h.1M65.8 103.1v1.8M65.8 113.8v5.3M131.6 113.8h.1"/>
<path d="M131.6 115.6h.1M131.6 113.8v3.5M131.6 115.6h16M139.6 115.6h.1M139.6 115.6v1.7M147.6 115.6h.1M147.6 115.6v1.7M240 107.6h.1M240 104h.1M240 104v3.6M240 107.6h7.1M247.1 107.6h.1"/>
<path d="M247.1 104h.1M247.1 104v5.3M266.7 107.6h.1M266.7 104h.1M266.7 104v3.6M266.7 107.6h7.1M273.8 109.3h.1M273.8 104h.1M273.8 104v5.3M65.8 124.5h.1M65.8 124.5v3.5M116.5 128h.1"/>
<path d="M116.5 129.8h.1M116.5 131.6h.1M116.5 128h15.1M116.5 129.8h23.1M116.5 131.6h31.1M131.6 126.2h.1M131.6 128h.1M131.6 126.2v7.1M139.6 126.2h.1M139.6 129.8h.1M139.6 126.2v7.1M147.6 126.2h.1"/>
<path d="M147.6 131.6h.1M147.6 126.2v7.1M211.6 139.6h.1M211.6 139.6h21.3M224.9 139.6h.1M224.9 139.6v4.4M241.8 139.6h.1M249.8 136.9h.1M249.8 136.9v2.7h-8M34.7 142.2h.1M34.7 148.5h.1M34.7 142.2h33.8"/>
<path d="M34.7 148.5h34.6M131.6 142.2h.1M131.6 144h.1M131.6 142.2v6.3M139.6 142.2h.1M139.6 144h.1M139.6 142.2v1.8M147.6 142.2h.1M147.6 142.2v1.8h-16M211.6 159.1h.1M211.6 159.1h22.2M224.9 159.1h.1"/>
<path d="M224.9 144h.1M224.9 159.1v4.5M224.9 144h8M241.8 144h.1M241.8 144h8M242.7 159.1h.1M249.8 144h.1M249.8 144v2.7M250.7 156.5h.1M250.7 156.5v2.6h-8M35.6 167.1h.1M35.6 168.9h.1"/>
<path d="M35.6 170.7h.1M35.6 172.5h.1M35.6 167.1h16M35.6 168.9h16M35.6 170.7h16M35.6 172.5h16M224.9 163.6h.1M224.9 163.6h8.9M242.7 163.6h.1M242.7 163.6h8M250.7 163.6h.1M250.7 163.6v2.6"/>
</g>
<g fill="#f0f" stroke="#f0f" stroke-width=".17">
<circle cx="110.2" cy="42.7" r=".32"/>
<circle cx="224.9" cy="159.1" r=".32"/>
<circle cx="224.9" cy="139.6" r=".32"/>
<circle cx="139.6" cy="129.8" r=".32"/>
<circle cx="131.6" cy="128" r=".32"/>
<circle cx="147.6" cy="131.6" r=".32"/>
<circle cx="131.6" cy="115.5" r=".32"/>
<circle cx="139.6" cy="115.5" r=".32"/>
<circle cx="131.6" cy="144" r=".32"/>
<circle cx="139.6" cy="144" r=".32"/>
<circle cx="276.5" cy="54.2" r=".32"/>
<circle cx="110.2" cy="19.5" r=".32"/>
<circle cx="248" cy="27.5" r=".32"/>
<circle cx="120.9" cy="76.4" r=".32"/>
<circle cx="106.7" cy="81.8" r=".32"/>
<circle cx="184.9" cy="43.5" r=".32"/>
<circle cx="120.9" cy="88.9" r=".32"/>
<circle cx="117.3" cy="19.5" r=".32"/>
<circle cx="117.3" cy="30.2" r=".32"/>
<circle cx="260.5" cy="60.4" r=".32"/>
<circle cx="240" cy="96.9" r=".32"/>
<circle cx="163.6" cy="52.4" r=".32"/>
<circle cx="65.8" cy="115.5" r=".32"/>
<circle cx="117.3" cy="53.3" r=".32"/>
<circle cx="117.3" cy="42.7" r=".32"/>
<circle cx="266.7" cy="96.9" r=".32"/>
<circle cx="273.8" cy="107.5" r=".32"/>
<circle cx="247.1" cy="107.5" r=".32"/>
<circle cx="106.7" cy="88.9" r=".32"/>
</g>
<g font-size="4.2">
<text x="29.4" y="3.8">5</text>
<text x="88.1" y="3.8">4</text>
<text x="146.9" y="3.8">3</text>
<text x="205.7" y="3.8">2</text>
<text x="264.5" y="3.8">1</text>
<text x="0" y="29.8">D</text>
<text x="293.9" y="29.8">D</text>
<text x="0" y="81.7">C</text>
<text x="293.9" y="81.7">C</text>
<text x="0" y="133.7">B</text>
<text x="293.9" y="133.7">B</text>
<text x="0" y="185.6">A</text>
<text x="293.9" y="185.6">A</text>
</g>
<g font-size="3.5" fill="#f00">
<text x="39.1" y="155.1">说明：</text>
<text x="39.1" y="158.6">1) LED0_ETH上拉，需注意RJ45的LED的接法。</text>
</g>
<g font-size="1.6">
<text x="245.2" y="9.4">3V3_PHY</text>
<text x="81.1" y="13.5">VCC3P3</text>
<text x="116.5" y="15.3">3V3_PHY</text>
<text x="112" y="28.1">C0603</text>
<text x="112" y="26.3">16V</text>
<text x="119.1" y="28.1">C0402</text>
<text x="119.1" y="26.3">50V</text>
<text x="194.7" y="27">OUTPUT</text>
<text x="205" y="27.2">15</text>
<text x="205" y="29">16</text>
<text x="234.1" y="27.2">23</text>
<text x="234.1" y="29">22</text>
<text x="205" y="30.7">17</text>
<text x="205" y="32.5">18</text>
<text x="205" y="34.3">19</text>
<text x="234.1" y="32.5">24</text>
<text x="234.1" y="34.3">25</text>
<text x="81.6" y="37">3V3_PHY</text>
<text x="113.5" y="38.4">VETH_AVDD_3_3</text>
<text x="159" y="41.3">3V3_PHY</text>
<text x="205" y="36.1">20</text>
<text x="205" y="41.4">13</text>
<text x="234.1" y="41.4">3</text>
<text x="159" y="47.5">3V3_PHY</text>
<text x="205" y="45">10</text>
<text x="205" y="46.7">11</text>
<text x="205.9" y="43.2">9</text>
<text x="234.1" y="43.2">4</text>
<text x="234.1" y="45">5</text>
<text x="234.1" y="46.7">6</text>
<text x="112" y="51.2">C0603</text>
<text x="112" y="49.4">16V</text>
<text x="119.1" y="51.2">C0402</text>
<text x="119.1" y="49.4">50V</text>
<text x="205" y="48.5">12</text>
<text x="205" y="52.1">26</text>
<text x="205" y="53.8">27</text>
<text x="205.9" y="50.3">8</text>
<text x="234.1" y="53.8">14</text>
<text x="273.6" y="49.4">3V3_PHY</text>
<text x="205" y="55.6">28</text>
<text x="205" y="59.2">31</text>
<text x="234.1" y="55.6">7</text>
<text x="234.1" y="59.2">2</text>
<text x="243.6" y="59.9">AVDDL_O</text>
<text x="256.9" y="56.6">VETH_AVDD_3_3</text>
<text x="205" y="61">32</text>
<text x="205" y="64.5">21</text>
<text x="234.1" y="61">29</text>
<text x="234.1" y="64.5">30</text>
<text x="243.6" y="63.5">DVDDL_O</text>
<text x="278.3" y="61.9">C0402</text>
<text x="278.3" y="60.1">50V</text>
<text x="205.9" y="68.1">1</text>
<text x="234.1" y="68.1">33</text>
<text x="262.3" y="69">C0402</text>
<text x="262.3" y="67.2">50V</text>
<text x="109.3" y="79.7">C0402</text>
<text x="109.3" y="81.4">50V</text>
<text x="117" y="81.4">2</text>
<text x="120.5" y="78.8" transform="rotate(-90 120.5 78.8)">3</text>
<text x="123.9" y="81.4">4</text>
<text x="120.5" y="85.7" transform="rotate(-90 120.5 85.7)">1</text>
<text x="109.3" y="92.1">C0402</text>
<text x="109.3" y="93.9">50V</text>
<text x="237.2" y="91.2">AVDDL_O</text>
<text x="262.8" y="91.8">DVDDL_O</text>
<text x="62.9" y="101">3V3_PHY</text>
<text x="241.8" y="105.4">C0603</text>
<text x="241.8" y="103.7">16V</text>
<text x="248.9" y="105.4">C0402</text>
<text x="248.9" y="103.7">50V</text>
<text x="268.5" y="105.4">C0603</text>
<text x="268.5" y="103.7">16V</text>
<text x="275.6" y="105.4">C0402</text>
<text x="275.6" y="103.7">50V</text>
<text x="128.7" y="111.7">3V3_PHY</text>
<text x="67.6" y="125.9">C0402</text>
<text x="67.6" y="124.1">50V</text>
<text x="168" y="122.1">RXDV</text>
<text x="177.8" y="124.8">1</text>
<text x="178.2" y="122.1">0</text>
<text x="180.3" y="124.8">RMII MODE</text>
<text x="180.7" y="122.1">MII MODE</text>
<text x="167.1" y="129.2">RMII_RXD3</text>
<text x="177.8" y="131.9">1</text>
<text x="178.1" y="129.2">0</text>
<text x="180.3" y="131.9">TXC INPUT MODE</text>
<text x="180.7" y="129.2">TXC OUTPUT MODE</text>
<text x="167.1" y="136.4">RMII_RXD1</text>
<text x="178.1" y="136.4">0</text>
<text x="180.7" y="136.4">LED</text>
<text x="184.9" y="136.4">MODE</text>
<text x="247" y="134.8">3V3_PHY</text>
<text x="265.8" y="137.2">LED[1:0]</text>
<text x="277.7" y="137.2">PHY_ADDR</text>
<text x="177.8" y="139">1</text>
<text x="180.3" y="139">WOL MODE</text>
<text x="268.5" y="141.7">01</text>
<text x="278.6" y="141.7">00001</text>
<text x="247.9" y="154.3">3V3_PHY</text>
<text x="229.9" y="196.8">Title</text>
<text x="229.9" y="202.2">Size</text>
<text x="231.7" y="204">A3</text>
<text x="237" y="202.2">Document Number</text>
<text x="237" y="204">&lt;Doc&gt;</text>
<text x="237" y="198.6">&lt;Title&gt;</text>
<text x="288.6" y="202.2">Rev</text>
<text x="290.4" y="204">&lt;RevCode&gt;</text>
<text x="229.9" y="207.5">Date:</text>
<text x="239.1" y="207.5">Monday, February 24, 2025</text>
<text x="265.5" y="207.5">Sheet</text>
<text x="274.4" y="207.5">7</text>
<text x="279.7" y="207.5">of</text>
<text x="285" y="207.5">16</text>
</g>
<g font-size="1.6" fill="#000080">
<text x="89.8" y="17.4">FB2</text>
<text x="249.8" y="17.4">R19</text>
<text x="89.8" y="22.8">MLB1608-331P2A</text>
<text x="112" y="22.8">C26</text>
<text x="119.1" y="22.8">C27</text>
<text x="209.3" y="22.9">U5</text>
<text x="249.8" y="19.6">4.7K</text>
<text x="112" y="24.6">10uF</text>
<text x="119.1" y="24.6">0.1uF</text>
<text x="178.7" y="27.2">22R</text>
<text x="89.8" y="40.6">FB3</text>
<text x="168" y="40.6">R20</text>
<text x="178.7" y="40.6">4.7K</text>
<text x="44.4" y="45.9">R21</text>
<text x="44.4" y="47.7">R22</text>
<text x="53.3" y="45.9">22R</text>
<text x="53.3" y="47.7">22R</text>
<text x="89.8" y="45.9">MLB1608-331P2A</text>
<text x="112" y="45.9">C28</text>
<text x="112" y="47.7">10uF</text>
<text x="119.1" y="45.9">C29</text>
<text x="119.1" y="47.7">0.1uF</text>
<text x="168" y="46.8">R23</text>
<text x="178.7" y="46.8">4.7K</text>
<text x="44.4" y="53">R25</text>
<text x="44.4" y="49.4">R24</text>
<text x="53.3" y="53">22R</text>
<text x="53.3" y="49.4">22R</text>
<text x="165.4" y="59.2">R26</text>
<text x="278.3" y="56.6">C30</text>
<text x="278.3" y="58.3">0.1uF</text>
<text x="44.4" y="65.4">R28</text>
<text x="53.3" y="65.4">22R</text>
<text x="165.4" y="61.3">NC/4.7K</text>
<text x="177.8" y="61">R27</text>
<text x="177.8" y="63.1">NC/4.7K</text>
<text x="262.3" y="63.7">C31</text>
<text x="262.3" y="65.4">0.1uF</text>
<text x="44.4" y="67.2">R29</text>
<text x="44.4" y="70.8">R30</text>
<text x="53.3" y="67.2">22R</text>
<text x="53.3" y="70.8">22R</text>
<text x="109.3" y="75.2">C32</text>
<text x="109.3" y="77.9">22pF</text>
<text x="198.2" y="76.1">R31</text>
<text x="209.5" y="74.2">YT8512H</text>
<text x="122.3" y="79.7">Y1</text>
<text x="198.2" y="78.2">2.49K/1%</text>
<text x="44.4" y="88.6">R32</text>
<text x="53.3" y="88.6">22R</text>
<text x="109.3" y="87.7">C33</text>
<text x="121.8" y="85.9">25MHz</text>
<text x="44.4" y="92.1">R33</text>
<text x="53.3" y="92.1">22R</text>
<text x="109.3" y="90.3">22pF</text>
<text x="241.8" y="100.1">C34</text>
<text x="241.8" y="101.9">10uF</text>
<text x="248.9" y="100.1">C35</text>
<text x="248.9" y="101.9">0.1uF</text>
<text x="268.5" y="100.1">C36</text>
<text x="268.5" y="101.9">10uF</text>
<text x="275.6" y="100.1">C37</text>
<text x="275.6" y="101.9">0.1uF</text>
<text x="66.7" y="109">R34</text>
<text x="66.7" y="111.1">10K</text>
<text x="42.7" y="115.2">R35</text>
<text x="55.1" y="115.2">22R</text>
<text x="67.6" y="120.6">C38</text>
<text x="67.6" y="122.3">0.1uF</text>
<text x="132.5" y="120.6">R37</text>
<text x="132.5" y="122.7">4.7K</text>
<text x="140.5" y="120.6">R38</text>
<text x="140.5" y="122.7">NC/4.7K</text>
<text x="148.5" y="120.6">R39</text>
<text x="148.5" y="122.7">NC/4.7K</text>
<text x="132.5" y="136.6">R41</text>
<text x="140.5" y="136.6">R42</text>
<text x="148.5" y="136.6">R43</text>
<text x="132.5" y="138.7">NC/4.7K</text>
<text x="140.5" y="138.7">4.7K</text>
<text x="148.5" y="138.7">4.7K</text>
<text x="229.4" y="143.7">R45</text>
<text x="229.4" y="139.2">R44</text>
<text x="240" y="143.7">4.7K</text>
<text x="240" y="139.2">NC/4.7K</text>
<text x="230.2" y="158.8">R46</text>
<text x="240.9" y="158.8">NC/4.7K</text>
<text x="230.2" y="163.2">R47</text>
<text x="240.9" y="163.2">4.7K</text>
</g>
<g font-size="1.6" fill="#f00">
<text x="160.4" y="27">RMII_CLK R18</text>
<text x="160.4" y="28.8">RMII_TXD0</text>
<text x="185.2" y="27">RMII_CLK0</text>
<text x="251" y="28.8">RMII_MDC</text>
<text x="251" y="27">RMII_MDIO</text>
<text x="160.4" y="30.6">RMII_TXD1</text>
<text x="160.4" y="35.9">RMII_TXEN</text>
<text x="245.7" y="32.3">LED0_ETH</text>
<text x="245.7" y="34.1">LED1_ETH</text>
<text x="245.7" y="41.2">NET_TXP</text>
<text x="22.8" y="46.6">[4] RMII0_CLK</text>
<text x="60.8" y="45.7">RMII_CLK</text>
<text x="60.8" y="47.5">RMII_TXD0</text>
<text x="160.4" y="43">RMII_RXD0</text>
<text x="160.4" y="44.8">RMII_RXD1</text>
<text x="245.7" y="43">NET_TXN</text>
<text x="245.7" y="44.8">NET_RXP</text>
<text x="245.7" y="46.6">NET_RXN</text>
<text x="21.9" y="53.7">[4] RMII0_TXEN</text>
<text x="22.1" y="48.4">[4] RMII0_TXD0</text>
<text x="22.1" y="50.2">[4] RMII0_TXD1</text>
<text x="60.8" y="52.8">RMII_TXEN</text>
<text x="60.8" y="49.2">RMII_TXD1</text>
<text x="158.6" y="51.9">RMII_CRS_DV</text>
<text x="187" y="48.3">RMII_RXD3</text>
<text x="187" y="50.3">RXDV</text>
<text x="188.6" y="55.5">RMII_RXER</text>
<text x="189.7" y="59">XTAL_25M_IN</text>
<text x="60.8" y="65.2">RMII_RXD0</text>
<text x="189.7" y="64.3">RMII_RST_N</text>
<text x="189.7" y="60.8">XTAL_25M_OUT</text>
<text x="17.1" y="71.5">[4] RMII0_RXDV_CRS</text>
<text x="21.7" y="66.2">[4] RMII0_RXD0</text>
<text x="21.7" y="67.9">[4] RMII0_RXD1</text>
<text x="60.8" y="67">RMII_RXD1</text>
<text x="60.8" y="70.6">RMII_CRS_DV</text>
<text x="60.8" y="75.9">RMII_RXER</text>
<text x="131" y="75.9">XTAL_25M_IN</text>
<text x="18.1" y="89.3">[4] RMII0_MDIO</text>
<text x="60.8" y="88.3">RMII_MDIO</text>
<text x="131" y="88.3">XTAL_25M_OUT</text>
<text x="22.2" y="92.8">[4] RMII0_MDC</text>
<text x="60.8" y="91.9">RMII_MDC</text>
<text x="24" y="115.9">[4] SAI1_SDI</text>
<text x="72.3" y="115">RMII_RST_N</text>
<text x="117.7" y="127.7">RXDV</text>
<text x="117.7" y="129.2">RMII_RXD3</text>
<text x="117.7" y="131">RMII_RXD1</text>
<text x="19.6" y="142.8">[9] ETH0_LED1</text>
<text x="54.7" y="141.7">LED0_ETH</text>
<text x="214.6" y="139">LED1_ETH</text>
<text x="19.6" y="149">[9] ETH0_LED2</text>
<text x="54.7" y="147.9">LED1_ETH</text>
<text x="214.6" y="158.6">LED0_ETH</text>
<text x="17.6" y="167.7">[9] P0_MDIP_0</text>
<text x="44.8" y="166.6">NET_TXP</text>
<text x="17.6" y="169.3">[9] P0_MDIN_0</text>
<text x="17.6" y="172.8">[9] P0_MDIN_1</text>
<text x="17.6" y="171.1">[9] P0_MDIP_1</text>
<text x="44.8" y="168.4">NET_TXN</text>
<text x="44.8" y="170.1">NET_RXP</text>
<text x="44.8" y="171.9">NET_RXN</text>
</g>
<g font-size="1.6" fill="#004080">
<text x="208.9" y="28.3">TXC</text>
<text x="227.8" y="28.3">MDIO</text>
<text x="208.9" y="30.1">TXD0</text>
<text x="208.9" y="31.8">TXD1</text>
<text x="208.9" y="33.6">TXD2</text>
<text x="208.9" y="35.4">TXD3</text>
<text x="221.2" y="33.6">LED0/PHYAD0</text>
<text x="221.2" y="35.4">LED1/PHYAD1</text>
<text x="228.4" y="30.1">MDC</text>
<text x="208.9" y="37.2">TX_EN</text>
<text x="208.9" y="42.5">RXC</text>
<text x="208.9" y="44.3">RXD0</text>
<text x="208.9" y="46.1">RXD1</text>
<text x="208.9" y="47.8">RXD2/INT_N</text>
<text x="228" y="44.3">TXN0</text>
<text x="228" y="47.8">TXN1</text>
<text x="228" y="42.5">TXP0</text>
<text x="228" y="46.1">TXP1</text>
<text x="208.9" y="49.6">RXD3/CLK_CTL</text>
<text x="208.9" y="51.4">RX_DV</text>
<text x="208.9" y="53.2">CRS/CRS_DV</text>
<text x="208.9" y="54.9">COL</text>
<text x="208.9" y="56.7">RXER</text>
<text x="225.8" y="54.9">DVDD33</text>
<text x="225.8" y="56.7">AVDD33</text>
<text x="208.9" y="60.3">XTAL_IN</text>
<text x="208.9" y="62.1">XTAL_OUT</text>
<text x="208.9" y="65.6">RESET_N</text>
<text x="222.4" y="62.1">DVDDL_OUT</text>
<text x="224.6" y="60.3">AVDDL_O</text>
<text x="229.7" y="65.6">NC</text>
<text x="208.9" y="69.2">RBIAS</text>
<text x="229.9" y="69.2">EP</text>
</g>
<g font-size="1.6" fill="#8000ff">
<text x="268.5" y="139.9">00</text>
<text x="278.6" y="139.9">00000</text>
</g>
</svg>
